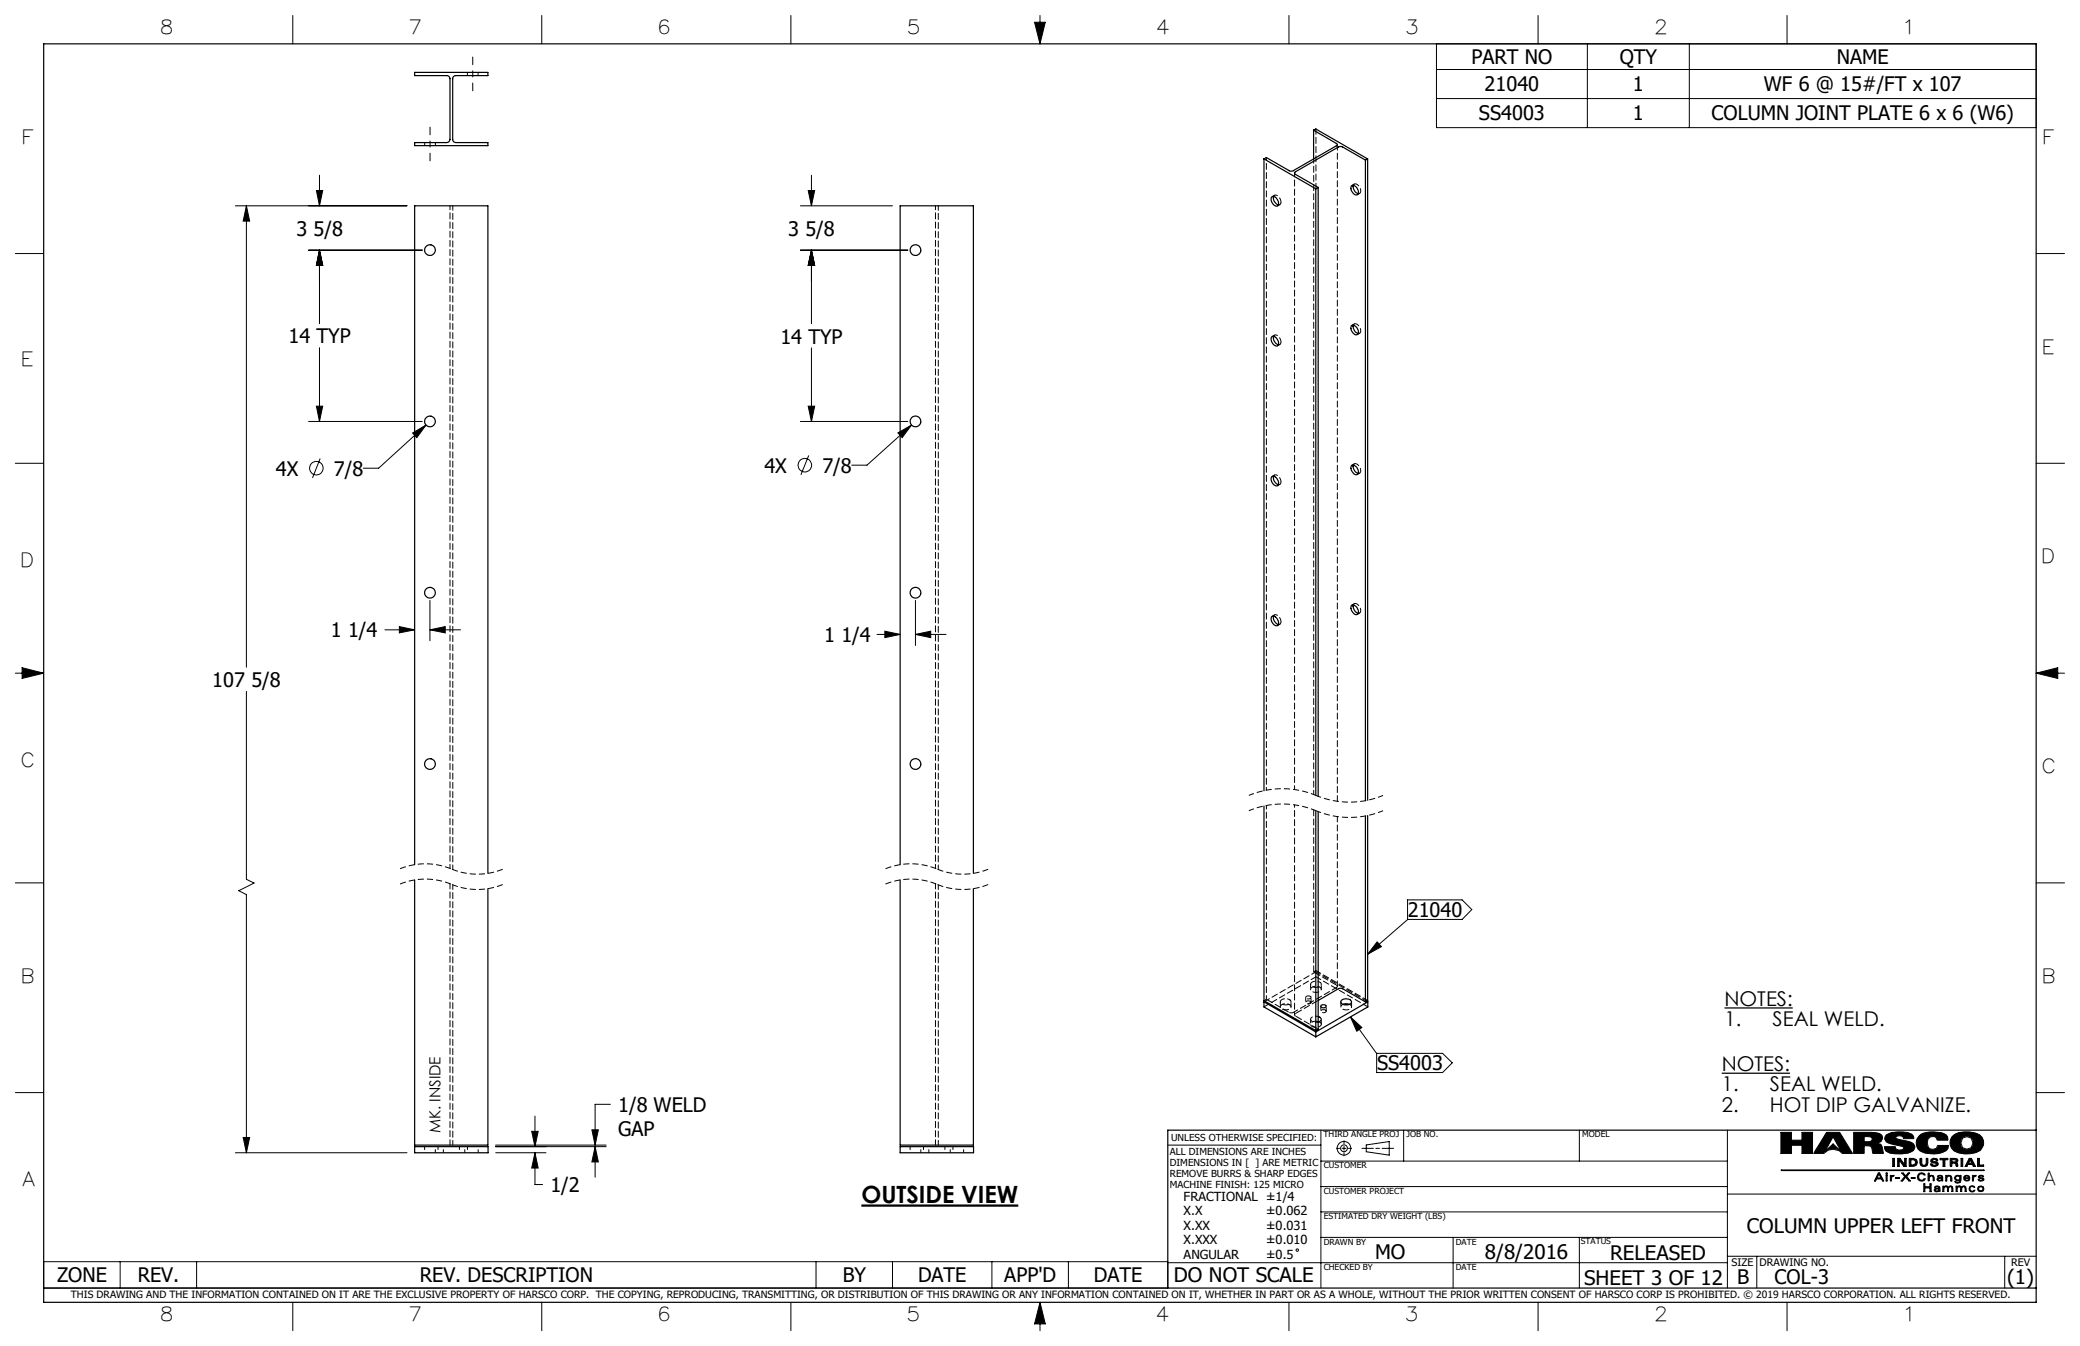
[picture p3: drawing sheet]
<svg xmlns="http://www.w3.org/2000/svg" width="432mm" height="279mm" viewBox="0 0 432 279" stroke-linecap="round" stroke-linejoin="round" font-family="sans-serif">
<g fill="none" stroke="#000" stroke-width=".21">
<path d="M60.8 3.2v5.9M112.5 3.2v5.9M164.2 3.2v5.9M214.8 4.6h2.2l-1.1 4.5zM215.9 3.2v5.9M267.6 3.2v5.9M298.2 9.1h124.5v17.4h-124.5zM298.2 14.4h124.5M319.3 3.2v5.9M329.5 9.1v17.4M350.7 9.1v17.4M371 3.2v5.9"/>
<path d="M65.7 39.5h1.3l-.7 3.2zM66.3 36.4v6.3M167.8 39.5h1.3l-.6 3.2zM168.5 36.4v6.3M298.2 20.5h124.5M3.2 52.6h5.9M48.9 42.7h35.6M51.2 42.7l.6 3.2h-1.3zM51.2 42.7v95.8M64.1 51.9h23.6M66.3 51.9l.7 3.2h-1.3zM66.3 51.9v15.3"/>
<path d="M166.2 42.7h19.1M166.2 51.9h22.3M168.5 51.9l.6 3.2h-1.3zM168.5 51.9v15.3M422.7 52.6h5.9M66.3 72.2v15.3M168.5 72.2v15.3M3.2 96.2h5.9M64.1 87.5h23.6M65.7 84.3h1.3l-.7 3.2zM66.5 95.2l-1.6 4M85.7 89.9l2.7-1.7-1.9 2.6z"/>
<path d="M88.4 88.2l-9.8 9h-3.2M166.2 87.5h22.3M167.8 84.3h1.3l-.6 3.2zM167.9 94.5l-1.6 4.1M186.4 89.9l2.8-1.7-1.9 2.6zM189.2 88.2l-9.2 8.4h-3.2M422.7 96.2h5.9M3.2 139.7h5.9M4.6 138.6l4.5 1.1-4.5 1.1zM79.9 130.7h6.2M82.9 130.1l3.2 .6-3.2 .7zM89.3 130.7l3.1-.6v1.3z"/>
<path d="M89.3 124.6v8.4M89.3 130.7h6.3M182.1 131.7h4.8M183.7 131l3.2 .7-3.2 .7zM190 131.7l3.2-.7v1.4zM190 124.6v9.4M190 131.7h6.4M422.7 139.7h5.9M422.7 139.7l4.5-1.1v2.2zM51.2 143.5v39l1.5 .8-3.1 1.6 1.6 .8v53.6M3.2 183.3h5.9M285.9 195.5l.9 1-2.9 1.6z"/>
<path d="M292.2 186.8h11.3l2 2-2 2.1h-11.3zM292.2 190.9l-8.3 7.2M422.7 183.3h5.9M280.4 211.1l2.3 2.2-1 .8zM280.4 211.1l5.4 7.6M285.8 218.7h13.7l2 1.9-2 2h-13.7zM3.2 226.8h5.9M48.9 239.3h35.6M50.5 236.1h1.3l-.6 3.2zM102.9 237.7h22.9M102.9 239.3h10.4M102.9 238h22.9"/>
<path d="M110.4 234.8h1.3l-.6 3.2zM111.1 239.3l.6 3.2h-1.3zM111.1 239.3v6.6h1.5M111.1 231.7v6.3M122.9 234.5h1.3l-.7 3.2zM123.5 238l.7 3.2h-1.3zM123.5 238v6.4M126.7 229.2h-3.2v8.5M242.4 237.7h31.8M274.2 234.6v32.8M277.4 238.4h.7M278.6 238.4h.8"/>
<path d="M279 236.8v.7M279 238v.8M279 239.3v.6M279.9 238.4h.7M282.7 238.4h2.4M283.6 237.7l4.8-.7v2.8l-4.8-.7zM285.6 238.4h.8M286.9 238.4h2.4M291.4 234.6v6.4M327.9 234.6v6.4M358.6 234.6v32.8M369.7 235.1h2.2v1.6h2.2v-1.6h2.2v4.3h-2.2v-1.7h-2.2v1.7h-2.2z"/>
<path d="M379.2 235.1h2.7l2.7 4.3h-2.2a2.5 2.5 0 0 0-3.8 0h-2.1zM380.5 236l1.7 3-1.7-1.5-1.7 1.5zM384.8 235.1h3.7l1.7 .2 .5 .4 .1 .6-.3 .7-.8 .3 .7 .2 .3 .4 .3 1.5h-2.2l-.2-1-.3-.5-.6-.1h-.7v1.6h-2.2zM387 235.9l1.4 .1a.51 .51 0 0 1 0 .9l-1.4 .1zM389.7 237.3h.1M391.6 235.6a6.4 6.4 0 0 1 5.3-.2l.3 .4 .1 .6h-2.1l-.1-.4a1.07 1.07 0 0 0-1.5 .1v.1a3 3 0 0 0 1.9 .6l1.6 .5 .4 .7-.3 .8a7.4 7.4 0 0 1-4.9 .6l-.8-.5-.3-.9h2.3v.4a1.01 1.01 0 0 0 1.7-.2l-.4-.3-3.1-.8-.4-.7zM398.5 235.7a5.3 5.3 0 0 1 5.5-.2l.3 .5 .1 .7h-2.2l-.3-.6-.5-.2-.7 .1-.5 .5-.1 .7 .2 1 .4 .3 .5 .1 .8-.2 .2-.6h2.3l-.1 .6a3.9 3.9 0 0 1-2.8 1.1 4.2 4.2 0 0 1-3.5-1.1 2.19 2.19 0 0 1 .4-2.7zM405.2 235.9a5.4 5.4 0 0 1 5.8-.4 2.09 2.09 0 0 1 .8 2.2l-.7 1.1a5.9 5.9 0 0 1-5.4 .1 2.08 2.08 0 0 1-.5-3zM407.4 236.3l.9-.4 .9 .4 .4 .9-.4 1-.9 .3-.9-.3-.3-1zM422.7 226.8h5.9M274.2 256.9h84.4M274.2 251.6h84.4"/>
<path d="M274.2 246.3h84.4M274.2 241h84.4M301.7 256.9v10.5M327.9 256.9v10.5M358.6 247.9h64.1M369.8 242.9h42.1v.1h-42.1zM389.9 243.5h.3l.9 1.6h-.3l-.2-.4h-1l-.2 .4h-.3zM390.1 243.7l.4 .8h-.8zM391.5 244h.3v1.1h-.3zM391.5 243.5h.3v.2h-.3zM392.4 244h.2v.2l.2-.2h.4v.2l-.5 .1-.1 .8h-.2zM392.6 244.2h.1"/>
<path d="M392.9 240.5h.4v1.6h-.4zM393.6 244.4h.7v.2h-.7zM393.9 240.5h.5l1 1.2v-1.2h.3v1.6h-.5l-.9-1.3v1.3h-.4zM394.3 240.8h.1M394.8 243.5h.3l.5 .6 .5-.6h.4l-.7 .7 .8 .9h-.3l-.7-.7-.6 .7h-.3l.7-.9zM396.3 240.5a1.61 1.61 0 0 1 1.7 .5v.3l-.1 .5-.8 .3h-.8zM396.7 240.7a.62 .62 0 0 1 .8 .2 .62 .62 0 0 1 0 .7l-.8 .2zM396.8 244.4h.7v.2h-.7zM398.3 243.7a.87 .87 0 0 1 1.4 .2l-1-.2-.3 .2-.1 .4 .2 .5 .5 .2 .4-.3h.3l-.3 .4-.4 .1-.5-.1-.4-.3-.1-.5zM398.6 240.5h.4v1l.1 .3 .3 .1 .3-.1 .2-.4v-.9h.3v.9l-.2 .5a.93 .93 0 0 1-1.4-.4zM399.4 245.7h.2v.6h1v-.6h.3v1.7h-.3v-.8h-1v.8h-.2zM400.3 243.5h.2v.7l.5-.3a.79 .79 0 0 1 .4 1.2h-.1a.87 .87 0 0 0-.3-1 .85 .85 0 0 0-.5 1h-.2z"/>
<path d="M400.5 244.2h.1M400.9 240.7l.5-.3 .7 .1 .2 .4h-.4l-.1-.2h-.3l-.3 .2 .2 .2 .8 .2 .2 .4-.1 .2-.6 .2-.7-.1-.2-.4h.3l.4 .3 .5-.1v-.2l-1-.3-.2-.2zM401.7 246.3a.67 .67 0 0 1 1 .3v.7h-.2v-.1l-.7 .2-.2-.2v-.3l.1-.2 .8-.1-.1-.2-.3-.1-.5 .2zM402.4 244.7l.7-.1-.1 .3-.2 .1h-.3zM402.5 246.8h.1M402.5 246.8l-.8 .2 .2 .2h.3l.2-.1 .1-.3M402.5 247.2h.1M402.8 240.5h1.6v.2h-.6v1.4h-.4v-1.4h-.6zM403.1 244.6h.1M403.1 244.4l-.1-.2-.3-.1-.5 .2v-.2l.6-.2 .4 .2 .1 1h-.2v-.1M403.1 244.4l-.8 .1-.2 .3 .3 .3 .3 .1 .4-.2M403.1 244.4h.1"/>
<path d="M403.1 245h.1M403.5 246.4v-.2h-.2v1.1h.2l.1-.8 .4-.2 .3 .4v.6h.2l.1-.8 .3-.2 .3 .4v.6h.2l-.1-1-.5-.1-.3 .3M403.5 246.4l.5-.3 .4 .4M403.5 246.4h.1M403.9 244h.2v.2l.4-.3 .5 .2 .2 .4v.6h-.2l-.2-.9-.2-.1-.3 .1-.2 .9h-.2zM404.1 244.2h.1M404.4 246.5h.1M404.8 240.5a1.96 1.96 0 0 1 1.6 .2l-.1 .5-.3 .1 .4 .2 .1 .6h-.4a.61 .61 0 0 0-.7-.7h-.2v.7h-.4zM405.2 240.7l.8 .1v.3l-.8 .1zM405.9 244.1l.5-.2 .5 .3v-.2h.2v1l-.2 .5-.5 .1-.5-.1-.1-.3 .8 .2 .2-.1 .1-.4-.5 .2-.5-.2-.2-.4zM406 241.3h.1M406.1 244.2l.3-.1 .4 .1 .1 .3-.1 .3-.4 .2-.3-.2-.1-.3z"/>
<path d="M406.3 246.4v-.2h-.3l.1 1.1h.2l.1-.8 .3-.2 .3 .4v.6h.2l.1-.8 .4-.2 .3 .4v.6h.2l-.2-1-.4-.1-.4 .3M406.3 246.4l.4-.3 .5 .4M406.3 246.4h.1M407.1 240.5h.4v1.6h-.4zM407.2 246.5h.1M407.9 244.1l.4-.2 .5 .2 .1 .5h-1.1l.2 .3 .3 .1 .6-.2-.1 .2-.7 .1-.4-.2v-.6zM408 244.2l.3-.1 .4 .4h-.8zM408.8 240.5h.5l.8 1.6h-.5l-.1-.4h-1l-.2 .4h-.3zM408.9 246.3l.5-.2 .4 .1 .2 .3-.8-.2-.2 .2-.1 .3 .2 .4 .3 .1 .6-.2-.2 .2-.7 .1-.3-.3zM409 240.8l.3 .7h-.6zM409.5 244h.2v.2l.5-.2v.2l-.4 .1-.1 .8h-.2zM409.7 244.2h.1"/>
<path d="M410.5 240.5h.4v1.3h.9v.3h-1.3zM410.7 246.3l.5-.1 .5 .1 .2 .5-.2 .4-.5 .2-.5-.2-.2-.4zM410.7 244.2a.74 .74 0 0 1 1.1-.1v.2l-.5-.2-.4 .2 .7 .2 .3 .3a.76 .76 0 0 1-1.1 .3l-.2-.3 .8 .2 .2-.2a.87 .87 0 0 1-.9-.6zM410.8 246.5l.4-.2 .4 .2 .1 .3-.1 .3-.4 .1-.4-.1-.1-.3zM9.1 261.9h233.3v5.5h-233.3zM24.9 261.9v5.5M40.8 261.9v5.5M60.8 270.3v5.9M112.5 270.3v5.9M164.2 270.3v5.9M169.4 261.9v5.5M185.3 261.9v5.5"/>
<path d="M205.9 261.9v5.5M215.9 270.3v5.9M215.9 270.3l1.1 4.5h-2.2zM221.8 261.9v5.5M242.4 262.1h116.2M267.6 270.3v5.9M319.3 270.3v5.9M358.6 260.8h64.1M364.7 260.8v6.6M371 270.3v5.9M416.2 260.8v6.6"/>
<circle cx="65.7" cy="97.2" r="1.41"/>
<circle cx="167.1" cy="96.6" r="1.4"/>
<circle cx="279" cy="238.4" r=".71"/>
<circle cx="279" cy="238.4" r="1.41"/>
<circle cx="269.3" cy="259.5" r=".25"/>
</g>
<g fill="none" stroke="#000" stroke-width=".25">
<path d="M9.1 9.1h413.6v261.2h-413.6zM86.1 15h15.2v.7h-6.7a.6 .6 0 0 0-.6 .6v12.7a.66 .66 0 0 0 .6 .6h6.7v.6h-15.2v-.6h6.7l.5-.3 .1-.3v-12.7a.66 .66 0 0 0-.6-.6h-6.7zM262.4 33v131.1M262.4 33l10.8 6.2M272.7 27l4.7 2.8a.26 .26 0 0 1 .2 .2 .26 .26 0 0 1-.2 .3l-9.1 5.2h-.6l-4.8-2.8-.5 .3M272.7 27l.5-.2 10.7 6.2M272.7 27v6M273.2 39.2v125.9M273.6 38.9l-.4 .3M273.6 38.9v126.4M280.5 38.6a1.09 1.09 0 0 1 1.5 1.1 .6 .6 0 0 1-.4 .8 .6 .6 0 0 1-.8-.5 1.46 1.46 0 0 1-.3-1.4zM281 38.5a1.59 1.59 0 0 0 .9 1.7"/>
<path d="M283.5 33.2l-4.8-2.7-.5-.1-9.3 5.3a.27 .27 0 0 0-.2 .2 .27 .27 0 0 0 .2 .3l4.7 2.7M283.5 33.2v133M283.9 33l-.4 .2M283.9 33v133.1M264.1 40.9a1.27 1.27 0 0 1 1.1 1.9 1.31 1.31 0 0 1-1.1-1.9zM264.4 40.8v.1a1.51 1.51 0 0 0 1 1.6M264.1 69.9a1.27 1.27 0 0 1 1.1 1.9 1.31 1.31 0 0 1-1.1-1.9zM264.4 69.8v.1a1.51 1.51 0 0 0 1 1.6M280.5 67.6a1.09 1.09 0 0 1 1.5 1.1 .6 .6 0 0 1-.4 .8 .6 .6 0 0 1-.8-.4 1.46 1.46 0 0 1-.3-1.5zM281 67.5a1.59 1.59 0 0 0 .9 1.8M263.9 99a.97 .97 0 0 1 1.5 .8 .6 .6 0 0 1 .1 .7 .6 .6 0 0 1-.6 .4 1.58 1.58 0 0 1-1-1.9zM264.4 98.8v.1a1.58 1.58 0 0 0 1 1.7"/>
<path d="M280.6 96.6a1.25 1.25 0 0 1 1.2 1.9 1.3 1.3 0 0 1-1.2-1.9zM281 96.5a1.59 1.59 0 0 0 .9 1.8M263.9 128.1a.97 .97 0 0 1 1.5 .8 .6 .6 0 0 1 .1 .7 .6 .6 0 0 1-.6 .3 1.58 1.58 0 0 1-1-1.8zM264.4 127.9v.1a1.58 1.58 0 0 0 1 1.6M280.5 125.7a1.05 1.05 0 0 1 1.5 1.1 .6 .6 0 0 1-.4 .8 .6 .6 0 0 1-.8-.5 1.43 1.43 0 0 1-.3-1.4zM281 125.6a1.59 1.59 0 0 0 .9 1.7M86.1 179.5v-136.8h15.2v138.6M186.9 179.5v-136.8h15.2v138.6M262.4 167.3v40.4l10.8 6.2M273.2 168.3v45.6M273.6 168.5v45.1l-.4 .3M283.5 169.4v38.6"/>
<path d="M283.9 169.3v38.4l-.4 .3M86.1 182.7v55h15.2v-53.2M186.9 182.7v55h15.2v-53.2M262.4 208v1l10.8 6.2M262.4 208l10.8 6.2M262.6 207.8l-.2 .2M273.2 214.2v1M273.6 207.7l4.2-2.5 .6-.1 5.1 2.9M273.6 211a.58 .58 0 0 1 .7 .6 .58 .58 0 0 1-.7 .6M273.6 212.1h.2M274.2 208.7l.2-.1a.53 .53 0 0 1 .5-.1 .53 .53 0 0 1 .3 .5 .54 .54 0 0 1-.6 .2 .54 .54 0 0 1-.4-.5zM278.4 207.7a1.43 1.43 0 0 1 2.2 .2 1.27 1.27 0 0 1-2.3 .1z"/>
<path d="M278.8 208.5l.5-.1 .8 .1M283.7 207.8l.3 .2M284 208v1l-10.8 6.2M284 208l-10.8 6.2M86.1 238h15.2v1.3h-15.2zM186.9 238h15.2v1.3h-15.2zM422.7 234.6h-180.3v32.8M9.1 267.4h413.6"/>
<circle cx="89.2" cy="51.9" r="1.11"/>
<circle cx="190" cy="51.9" r="1.11"/>
<circle cx="89.2" cy="87.5" r="1.11"/>
<circle cx="190" cy="87.5" r="1.11"/>
<circle cx="89.2" cy="123" r="1.11"/>
<circle cx="190" cy="123" r="1.11"/>
<circle cx="89.2" cy="158.6" r="1.11"/>
<circle cx="190" cy="158.6" r="1.11"/>
</g>
<path d="M215.9 270.3l-1.1 4.5h2.2zM214.8 4.6h2.2l-1.1 4.5zM4.6 138.6l4.5 1.1-4.5 1.1zM422.7 139.7l4.5-1.1v2.2zM369.7 235.1v4.3h2.2v-1.7h2.2v1.7h2.2v-4.3h-2.2v1.6h-2.2v-1.6zM387 235.9l1.4 .1 .3 .6-.5 .4h-1.2zM384.8 235.1v4.3h2.2v-1.6l1.4 .1 .4 1.5h2.2l-.4-1.7-.4-.3-.5-.1a1.15 1.15 0 0 0 1.1-1.2 1.41 1.41 0 0 0-1.7-1zM391.6 235.6a1.12 1.12 0 0 0-.2 1.2 1.12 1.12 0 0 0 1.1 .7l1.8 .3a.72 .72 0 0 1 .9 .5 1.03 1.03 0 0 1-1.7-.1v-.2h-2.3a1.46 1.46 0 0 0 1.7 1.5 7.2 7.2 0 0 0 4.2-.6 1.1 1.1 0 0 0 .3-1.2 1.1 1.1 0 0 0-1-.7l-2.1-.5a.58 .58 0 0 1-.7-.5l.4-.2h.6l.5 .2 .1 .4h2.1v-.2a1.62 1.62 0 0 0-1.8-1.2 6.2 6.2 0 0 0-3.9 .6zM398.3 235.9a2.19 2.19 0 0 0-.3 2.3 2.19 2.19 0 0 0 2 1.2 4.7 4.7 0 0 0 4.3-.9l.2-.7h-2.3a1.07 1.07 0 0 1-1.7 .6 1.38 1.38 0 0 1-.4-1.6 1.38 1.38 0 0 1 1.5-.9l.4 .3 .2 .5h2.2v-.5a1.37 1.37 0 0 0-1.6-1.1 6 6 0 0 0-4.3 .6zM407 237.2a1.3 1.3 0 0 1 2.6 0 1.3 1.3 0 0 1-2.6 0zM405.5 235.7a2.15 2.15 0 0 0-.6 2.3 2.15 2.15 0 0 0 2 1.4 5.7 5.7 0 0 0 4.4-.7 2.15 2.15 0 0 0 .3-2.3 2.15 2.15 0 0 0-1.8-1.3l-1.2-.2a4.6 4.6 0 0 0-3.1 .8zM379.2 235.1l-2.7 4.3h2.1a2.5 2.5 0 0 1 3.8 0h2.2l-2.7-4.3zM380.5 236l1.7 3-1.7-1.5-1.7 1.5zM392.9 240.5v1.6h.4v-1.6zM393.9 240.5v1.6h.4v-1.3l.9 1.3h.5v-1.6h-.3v1.2l-1-1.2zM396.7 240.7h.5l.4 .2 .1 .5-.3 .4h-.7zM396.3 240.5v1.6h.9a.83 .83 0 0 0 .8-.9 .83 .83 0 0 0-.9-.7zM398.6 240.5v1.1a.86 .86 0 0 0 .9 .5 .86 .86 0 0 0 .7-.7v-.9h-.3l-.1 1.2-.3 .2-.4-.1-.1-1.3zM400.9 240.7l-.1 .1a.53 .53 0 0 0 .6 .6l.4 .1a.27 .27 0 0 1 .1 .4 .27 .27 0 0 1-.4 0l-.4-.3h-.3a.86 .86 0 0 0 .8 .5 .86 .86 0 0 0 .8-.6l-.3-.3-.7-.1a.29 .29 0 0 1 0-.5 .29 .29 0 0 1 .4 .2l.1 .1h.4a.84 .84 0 0 0-1.4-.2zM402.8 240.5v.2h.6v1.4h.4v-1.4h.6v-.2zM405.2 240.7l.8 .1a.25 .25 0 0 1 0 .3 .25 .25 0 0 1-.3 .1h-.5zM404.8 240.5v1.6h.4v-.7l.7 .1 .2 .6h.4l-.1-.6-.4-.2 .4-.2v-.4l-.5-.2zM407.1 240.5v1.6h.4v-1.6zM409 240.8l.3 .7h-.6zM408.8 240.5l-.8 1.6h.3l.2-.4h1l.1 .4h.5l-.8-1.6zM410.5 240.5v1.6h1.3v-.3h-.9v-1.3zM390.1 243.7l.4 .8h-.8zM389.9 243.5l-.8 1.6h.3l.2-.4h1l.2 .4h.3l-.9-1.6zM391.5 243.5v.2h.3v-.2zM369.8 242.9v.1h42.1v-.1zM391.5 244v1.1h.3v-1.1zM392.4 244v1.1h.2l.1-.7 .5-.2v-.2h-.3l-.3 .2v-.2zM393.6 244.4v.2h.7v-.2zM394.8 243.5l.6 .7-.7 .9h.3l.6-.7 .7 .7h.3l-.8-.9 .7-.7h-.4l-.5 .6-.5-.6zM396.8 244.4v.2h.7v-.2zM398.3 243.6l-.3 .8a.87 .87 0 0 0 .7 .8 .87 .87 0 0 0 1-.5h-.3l-.2 .3h-.3a.67 .67 0 0 1-.6-.9 .67 .67 0 0 1 1.1-.2h.3a.86 .86 0 0 0-1.4-.3zM400.3 243.5v1.6h.2v-.7l.4-.3 .4 .2v.8h.2v-.9l-.6-.3-.4 .3v-.7zM402.4 244.7l.3-.1a.23 .23 0 0 1 .4 .1 .23 .23 0 0 1-.2 .3h-.3a.22 .22 0 0 1-.2-.1 .22 .22 0 0 1 0-.2zM402.3 244.1l-.1 .2 .3-.2 .4 .1a.2 .2 0 0 1 .1 .3 .2 .2 0 0 1-.3-.1l-.5 .1-.1 .5 .3 .2 .7-.2v.1h.2l-.1-1-.3-.2zM403.9 244v1.1h.2v-.6l.3-.4 .5 .1 .1 .9h.2l-.1-1-.6-.2-.4 .3v-.2zM406 244.1l-.1 .1a.6 .6 0 0 0 .1 .8 .6 .6 0 0 0 .9-.1l-.1 .4-.2 .1h-.4l-.2-.2-.2 .1 .4 .3 .8-.2 .1-.3v-1.1h-.2v.2a.7 .7 0 0 0-.9-.1zM406 244.5a.45 .45 0 0 1 .9 0 .45 .45 0 0 1-.9 0zM408 244.2l.5-.1 .2 .4h-.8zM407.8 244.1l-.2 .6a.67 .67 0 0 0 .6 .5 .67 .67 0 0 0 .7-.4l-.8 .2-.3-.4h1.1a.67 .67 0 0 0-.4-.6 .67 .67 0 0 0-.7 .1zM409.5 244v1.1h.2v-.7l.5-.2v-.2h-.3l-.2 .2v-.2zM410.8 244.1a.38 .38 0 0 0 0 .4 .38 .38 0 0 0 .4 .2h.2a.21 .21 0 0 1 .2 .3 .21 .21 0 0 1-.4 0l-.6-.2 .2 .3 .5 .1a.37 .37 0 0 0 .5-.2 .37 .37 0 0 0-.2-.5l-.4-.1a.21 .21 0 0 1-.2-.3 .21 .21 0 0 1 .3 0l.5 .2-.4-.4zM399.4 245.7v1.7h.2v-.8h1v.8h.3v-1.7h-.3v.6h-1v-.6zM401.8 246.9l.4-.1a.24 .24 0 0 1 .3 .3 .24 .24 0 0 1-.4 .1l-.3-.1zM401.7 246.3l-.1 .2 .5-.2 .3 .1a.23 .23 0 0 1 0 .3 .23 .23 0 0 1-.3 0 .41 .41 0 0 0-.6 .4 .41 .41 0 0 0 .7 .3l.3-.2v.1h.2v-.9l-.3-.2zM409 246.2l-.2 .3v.5l.4 .4h.6l.2-.3-.5 .2-.3-.1-.3-.3 .1-.4 .5-.2 .5 .2a.62 .62 0 0 0-1-.3zM410.7 246.7a.5 .5 0 0 1 1 0 .5 .5 0 0 1-1 0zM410.5 246.8a.65 .65 0 0 0 1.3 0 .65 .65 0 0 0-1.3 0zM403.3 246.2h.2v.2l.5-.3 .4 .4 .4-.3h.4l.2 .3v.8h-.2v-.8l-.2-.2-.5 .3v.7h-.2v-.7l-.3-.3-.4 .2-.1 .8h-.2zM406 246.2h.3v.2l.5-.3 .4 .4 .3-.3h.5l.2 .4v.7h-.2v-.7l-.3-.3-.4 .2-.1 .8h-.2v-.7l-.3-.3-.4 .3v.7h-.2z" fill-rule="evenodd" fill="#000"/>
<path d="M178.8 250.3h32.6" fill="none" stroke="#000" stroke-width=".46"/>
<path d="M358 209.2h14.2M357.4 222.8h14.2" fill="none" stroke="#000" stroke-width=".26"/>
<path d="M273.2 168.3a18.1 18.1 0 0 0-13.9 0M273.2 165.1a18.1 18.1 0 0 0-13.9 0M287.1 168.3a18.1 18.1 0 0 1-13.9 0M287.1 165.1a18.1 18.1 0 0 1-13.9 0" fill="none" stroke="#000" stroke-width=".21" stroke-dasharray="1.3 .6" stroke-dashoffset=".2" stroke-linecap="butt"/>
<path d="M93.7 183.6a14 14 0 0 0-10.8 0M93.7 180.4a14 14 0 0 0-10.8 0M104.5 183.6a14 14 0 0 1-10.8 0M104.5 180.4a14 14 0 0 1-10.8 0M194.5 183.6a14 14 0 0 0-10.8 0M194.5 180.4a14 14 0 0 0-10.8 0M205.3 183.6a14 14 0 0 1-10.8 0M205.3 180.4a14 14 0 0 1-10.8 0" fill="none" stroke="#000" stroke-width=".21" stroke-dasharray="1.3 .6" stroke-dashoffset="-.1" stroke-linecap="butt"/>
<path d="M98.1 18.8v-7M89.3 26.4v7" fill="none" stroke="#000" stroke-width=".21" stroke-dasharray="15.2 1.3 1.3 1.3" stroke-dashoffset="13.6"/>
<g fill="#000">
<path d="M285.9 195.5l.9 1-2.9 1.6zM280.4 211.1l2.3 2.2-1 .8z"/>
<path d="M111.1 239.3l.6 3.2h-1.3zM110.4 234.8h1.3l-.6 3.2zM51.2 42.7l.6 3.2h-1.3zM50.5 236.1h1.3l-.6 3.2zM123.5 238l.7 3.2h-1.3zM122.9 234.5h1.3l-.7 3.2zM89.3 130.7l3.1-.6v1.3zM82.9 130.1l3.2 .6-3.2 .7zM66.3 51.9l.7 3.2h-1.3zM65.7 39.5h1.3l-.7 3.2zM66.3 51.9l.7 3.2h-1.3zM65.7 84.3h1.3l-.7 3.2zM85.7 89.9l.8 .9 1.9-2.6zM167.8 39.5h1.3l-.6 3.2zM168.5 51.9l.6 3.2h-1.3zM168.5 51.9l.6 3.2h-1.3zM167.8 84.3h1.3l-.6 3.2zM190 131.7l3.2-.7v1.4zM183.7 131l3.2 .7-3.2 .7zM186.4 89.9l.9 .9 1.9-2.6z"/>
</g>
<g fill="none" stroke="#000" stroke-width=".21" stroke-dasharray="1.3 .6" stroke-dashoffset=".3">
<path d="M97 15v.7M99.3 15.7v-.7M88.2 29.6v.6M90.4 30.2v-.6M94 42.7v137.8M194.8 42.7v137.8M265.9 42a1.22 1.22 0 0 0-1.4-1.4l-.1 .2M265.9 71a1.22 1.22 0 0 0-1.4-1.4l-.1 .2M265.9 100a1.22 1.22 0 0 0-1.4-1.3l-.1 .1M265.9 129.1a1.22 1.22 0 0 0-1.4-1.4l-.1 .2M94 183.7v54M194.8 183.7v54"/>
<path d="M268.9 210.9a.27 .27 0 0 1-.2-.3 .27 .27 0 0 1 .2-.2M273.2 201.7l-10.6 6.1M277.4 204.5a.27 .27 0 0 1 .2 .2 .27 .27 0 0 1-.2 .3M283.7 207.8l-10.5-6.1"/>
</g>
<path d="M272.7 33v131.9M93.4 42.7v137.6M194.2 42.7v137.6M265.4 42.5l.4-.1 .1-.4M265.4 71.5l.4-.1 .1-.4M265.4 100.6l.4-.2 .1-.4M265.4 129.6l.4-.1 .1-.4" fill="none" stroke="#000" stroke-width=".21" stroke-dasharray="1.3 .6" stroke-dashoffset=".4"/>
<path d="M93.4 183.4v54.3M194.2 183.4v54.3M272.1 206.9a.53 .53 0 0 0-.6-.2 .53 .53 0 0 0-.4 .5 .53 .53 0 0 0 .6 .2 .53 .53 0 0 0 .4-.5M272.1 207.9a.53 .53 0 0 0-.6-.2 .53 .53 0 0 0-.4 .5 .53 .53 0 0 0 .6 .2 .53 .53 0 0 0 .4-.5M275.2 209.7a.53 .53 0 0 0-.6-.2 .53 .53 0 0 0-.3 .6 .53 .53 0 0 0 .6 .2 .53 .53 0 0 0 .3-.6M277.4 205l-8.9 5.1M277.6 204.7v-35.2" fill="none" stroke="#000" stroke-width=".21" stroke-dasharray="1.3 .6" stroke-dashoffset=".2"/>
<g fill="none" stroke="#000" stroke-width=".21" stroke-dasharray="1.3 .6" stroke-dashoffset=".6">
<path d="M88.2 238v1.3M90.4 239.3v-1.3M90.9 238v1.3M92 239.3v-1.3M95.4 238v1.3M96.5 239.3v-1.3M97 238v1.3M99.3 239.3v-1.3M188.9 238v1.3M191.2 239.3v-1.3M191.7 238v1.3M192.8 239.3v-1.3"/>
<path d="M196.2 238v1.3M197.3 239.3v-1.3M197.8 238v1.3M200 239.3v-1.3"/>
</g>
<path d="M262.9 32.7v131.3M267.8 207.6a1.37 1.37 0 0 0-2 .3 1.25 1.25 0 0 0 2.2 0l-.2-.3M267.8 208.6a1.37 1.37 0 0 0-2 .4 1.25 1.25 0 0 0 2.2-.1l-.2-.3M273.7 211h-.1a1.09 1.09 0 0 0-1.5 .7 1.32 1.32 0 0 0 1.6 .5M274.1 204a1.37 1.37 0 0 0-2 .3 1.25 1.25 0 0 0 2.2 0l-.2-.3M274.1 205a1.37 1.37 0 0 0-2 .3 1.25 1.25 0 0 0 2.2 0l-.2-.3" fill="none" stroke="#000" stroke-width=".21" stroke-dasharray="1.3 .6" stroke-dashoffset=".7"/>
<path d="M281 38.4a.58 .58 0 0 1 .5-.3 .58 .58 0 0 1 .5 .4 1.04 1.04 0 0 1 .1 1.7h-.1M281 67.5a.58 .58 0 0 1 .5-.3 .58 .58 0 0 1 .5 .4 1.04 1.04 0 0 1 .1 1.6h-.1M281 96.5a.58 .58 0 0 1 .5-.3 .58 .58 0 0 1 .5 .4 1.04 1.04 0 0 1 .1 1.7h-.1M281 125.5a.58 .58 0 0 1 .5-.2 .58 .58 0 0 1 .5 .3 1.04 1.04 0 0 1 .1 1.7h-.1M273.7 212h-.1a1.09 1.09 0 0 0-1.5 .7 1.3 1.3 0 0 0 2.2-.1l-.3-.4" fill="none" stroke="#000" stroke-width=".21" stroke-dasharray="1.3 .6" stroke-dashoffset="-.1"/>
<path d="M273.2 26.7v12.5M277.6 166.3v-136.3M273.2 202.8l-10.8 6.2M283.9 207.7l-10.7-6.2M284 209l-10.8-6.2" fill="none" stroke="#000" stroke-width=".21" stroke-dasharray="1.3 .6" stroke-dashoffset=".1"/>
<g fill="none" stroke="#000" stroke-width=".21" stroke-dasharray="1.3 .6" stroke-dashoffset=".5">
<path d="M268.7 35.9v128M262.9 167.2v40.2M265.8 208v1M268 209v-1M268.5 210.1l-.4 .2-.5-.2M271.1 207v1.1M272.1 211.6v1M272.1 204.3v1.1M272.2 208.1v-1.1M274.2 208.9v1M274.3 212.6v-1M274.3 205.4v-1.1"/>
<path d="M275.3 209.9v-1M278.4 208v1M278.8 208.5a.58 .58 0 0 0-.4 .7 .58 .58 0 0 0 .7 .4 .99 .99 0 0 0 1.5-.8l-.3-.3M280.6 209v-1"/>
</g>
<g fill="none" stroke="#000" stroke-width=".21" stroke-dasharray="1.3 .6">
<path d="M281.1 38.2l-.4 .3M264.6 40.5l-.5 .3M265.2 42.7l.5-.2M281.8 40.4l.5-.3M264.6 69.6l-.5 .2M265.2 71.8l.5-.3M281.1 67.3l-.4 .2M281.8 69.4l.5-.2M264.6 98.6l-.5 .3M281.1 96.3l-.4 .3M281.8 98.5l.5-.3M265.2 100.8l.5-.3"/>
<path d="M264.6 127.6l-.5 .3M265.2 129.8l.5-.2M281.1 125.3l-.4 .3M281.8 127.5l.5-.3M272.7 168.1v33.7M262.9 207.4l-.5 .3M273.2 201.5l-.5 .3M274 212.2l-.2-.1M280.3 208.5h-.2"/>
</g>
<path d="M267.6 210.1l-4.7-2.7M268.9 210.4l4.8-2.7M272.7 201.8l4.7 2.7M273.7 213.6l-4.8-2.7" fill="none" stroke="#000" stroke-width=".21" stroke-dasharray="1.3 .6" stroke-dashoffset="-.2"/>
<path d="M268.7 167.1v43.5" fill="none" stroke="#000" stroke-width=".21" stroke-dasharray="1.3 .6" stroke-dashoffset=".8"/>
<text font-size="4.9" x="178.8" y="249.7">OUTSIDE VIEW</text>
<g font-size="4.2">
<text x="305.5" y="13.3">PART NO</text>
<text x="336.2" y="13.3">QTY</text>
<text x="381.3" y="13.3">NAME</text>
<text x="308.2" y="18.9">21040</text>
<text x="339" y="18.9">1</text>
<text x="366.2" y="18.9">WF 6 @ 15#/FT x 107</text>
<text x="307" y="25">SS4003</text>
<text x="339" y="25">1</text>
<text x="355.3" y="25">COLUMN JOINT PLATE 6 x 6 (W6)</text>
<text x="61.5" y="48.9">3 5/8</text>
<text x="163.6" y="48.9">3 5/8</text>
<text x="59.9" y="71.3">14 TYP</text>
<text x="162" y="71.3">14 TYP</text>
<text x="57.3" y="98.8">4X</text>
<text x="69.3" y="98.8">7/8</text>
<text x="158.7" y="98.2">4X</text>
<text x="170.7" y="98.2">7/8</text>
<text x="68.7" y="132.3">1 1/4</text>
<text x="171.1" y="133.3">1 1/4</text>
<text x="44.1" y="142.6">107 5/8</text>
<text x="292.3" y="190.3">21040</text>
<text x="358" y="208.8">NOTES:</text>
<text x="358" y="213">1.</text>
<text x="368" y="213">SEAL WELD.</text>
<text x="285.9" y="222.1">SS4003</text>
<text x="357.4" y="222.3">NOTES:</text>
<text x="357.4" y="226.6">1.</text>
<text x="367.4" y="226.6">SEAL WELD.</text>
<text x="128.3" y="230.8">1/8 WELD</text>
<text x="357.4" y="230.8">2.</text>
<text x="367.4" y="230.8">HOT DIP GALVANIZE.</text>
<text x="128.3" y="235.8">GAP</text>
<text x="114.2" y="247.5">1/2</text>
<text x="362.6" y="255.9">COLUMN UPPER LEFT FRONT</text>
<text x="285.5" y="261.4">MO</text>
<text x="308.3" y="261.3">8/8/2016</text>
<text x="334.3" y="261.6">RELEASED</text>
<text x="11.8" y="266.1">ZONE</text>
<text x="28.6" y="266.1">REV.</text>
<text x="87.1" y="266.1">REV. DESCRIPTION</text>
<text x="174.9" y="266.1">BY</text>
<text x="190.6" y="266.1">DATE</text>
<text x="208.5" y="266.1">APP'D</text>
<text x="227.1" y="266.1">DATE</text>
<text x="243.7" y="266.1">DO NOT SCALE</text>
<text x="328.9" y="266.7">SHEET 3 OF 12</text>
<text x="360.6" y="266.5">B</text>
<text x="368.4" y="266.6">COL-3</text>
<text x="416.7" y="266.5">(1)</text>
</g>
<g font-size="4">
<text x="33.6" y="7.1">8</text>
<text x="85.2" y="7.1">7</text>
<text x="137" y="7.1">6</text>
<text x="188.6" y="7.1">5</text>
<text x="240.3" y="7.1">4</text>
<text x="292.1" y="7.1">3</text>
<text x="343.8" y="7.1">2</text>
<text x="395.7" y="7.1">1</text>
<text x="4.9" y="29.8">F</text>
<text x="424.5" y="29.9">F</text>
<text x="4.8" y="76">E</text>
<text x="424.3" y="73.5">E</text>
<text x="4.7" y="117.7">D</text>
<text x="424.2" y="116.9">D</text>
<text x="4.7" y="159.3">C</text>
<text x="424.2" y="160.4">C</text>
<text x="4.8" y="204">B</text>
<text x="424.3" y="204">B</text>
<text x="4.8" y="246.1">A</text>
<text x="424.3" y="246">A</text>
<text x="33.6" y="274.2">8</text>
<text x="85.2" y="274.2">7</text>
<text x="137" y="274.2">6</text>
<text x="188.6" y="274.2">5</text>
<text x="240.3" y="274.2">4</text>
<text x="292.1" y="274.2">3</text>
<text x="343.8" y="274.2">2</text>
<text x="395.8" y="274.2">1</text>
</g>
<text font-size="3.2" x="91.4" y="235.3" transform="rotate(-90 91.4 235.3)">MK. INSIDE</text>
<g font-size="2.6">
<text x="245.7" y="249.3">FRACTIONAL ±1/4</text>
<text x="245.7" y="252.3">X.X</text>
<text x="245.7" y="255.3">X.XX</text>
<text x="262.9" y="252.3">±0.062</text>
<text x="262.9" y="255.3">±0.031</text>
<text x="245.7" y="258.3">X.XXX</text>
<text x="245.7" y="261.2">ANGULAR</text>
<text x="262.9" y="258.3">±0.010</text>
<text x="262.9" y="261.2">±0.5</text>
</g>
<g font-size="2.2">
<text x="359.5" y="262.8">SIZE</text>
<text x="365.3" y="262.7">DRAWING NO.</text>
<text x="417.5" y="262.8">REV</text>
</g>
<text font-size="2.1" x="14.7" y="269.5">THIS DRAWING AND THE INFORMATION CONTAINED ON IT ARE THE EXCLUSIVE PROPERTY OF HARSCO CORP. THE COPYING, REPRODUCING, TRANSMITTING, OR DISTRIBUTION OF THIS DRAWING OR ANY INFORMATION CONTAINED ON IT, WHETHER IN PART OR AS A WHOLE, WITHOUT THE PRIOR WRITTEN CONSENT OF HARSCO CORP IS PROHIBITED. © 2019 HARSCO CORPORATION. ALL RIGHTS RESERVED.</text>
<g font-size="2">
<text x="242.9" y="239.8">ALL DIMENSIONS ARE INCHES</text>
<text x="243.1" y="236.8">UNLESS OTHERWISE SPECIFIED:</text>
<text x="242.9" y="242.1">DIMENSIONS IN [ ] ARE METRIC</text>
<text x="242.9" y="244.4">REMOVE BURRS &amp; SHARP EDGES</text>
<text x="242.9" y="246.7">MACHINE FINISH: 125 MICRO</text>
</g>
<g font-size="1.7">
<text x="274.8" y="236.1">THIRD ANGLE PROJ</text>
<text x="292" y="236.1">JOB NO.</text>
<text x="328.5" y="236.1">MODEL</text>
<text x="274.8" y="242.5">CUSTOMER</text>
<text x="274.8" y="247.8">CUSTOMER PROJECT</text>
<text x="274.8" y="253.1">ESTIMATED DRY WEIGHT (LBS)</text>
<text x="274.8" y="258.3">DRAWN BY</text>
<text x="274.8" y="263.6">CHECKED BY</text>
<text x="302.2" y="263.6">DATE</text>
<text x="302.2" y="258.3">DATE</text>
<text x="328.2" y="258.3">STATUS</text>
</g>
</svg>
